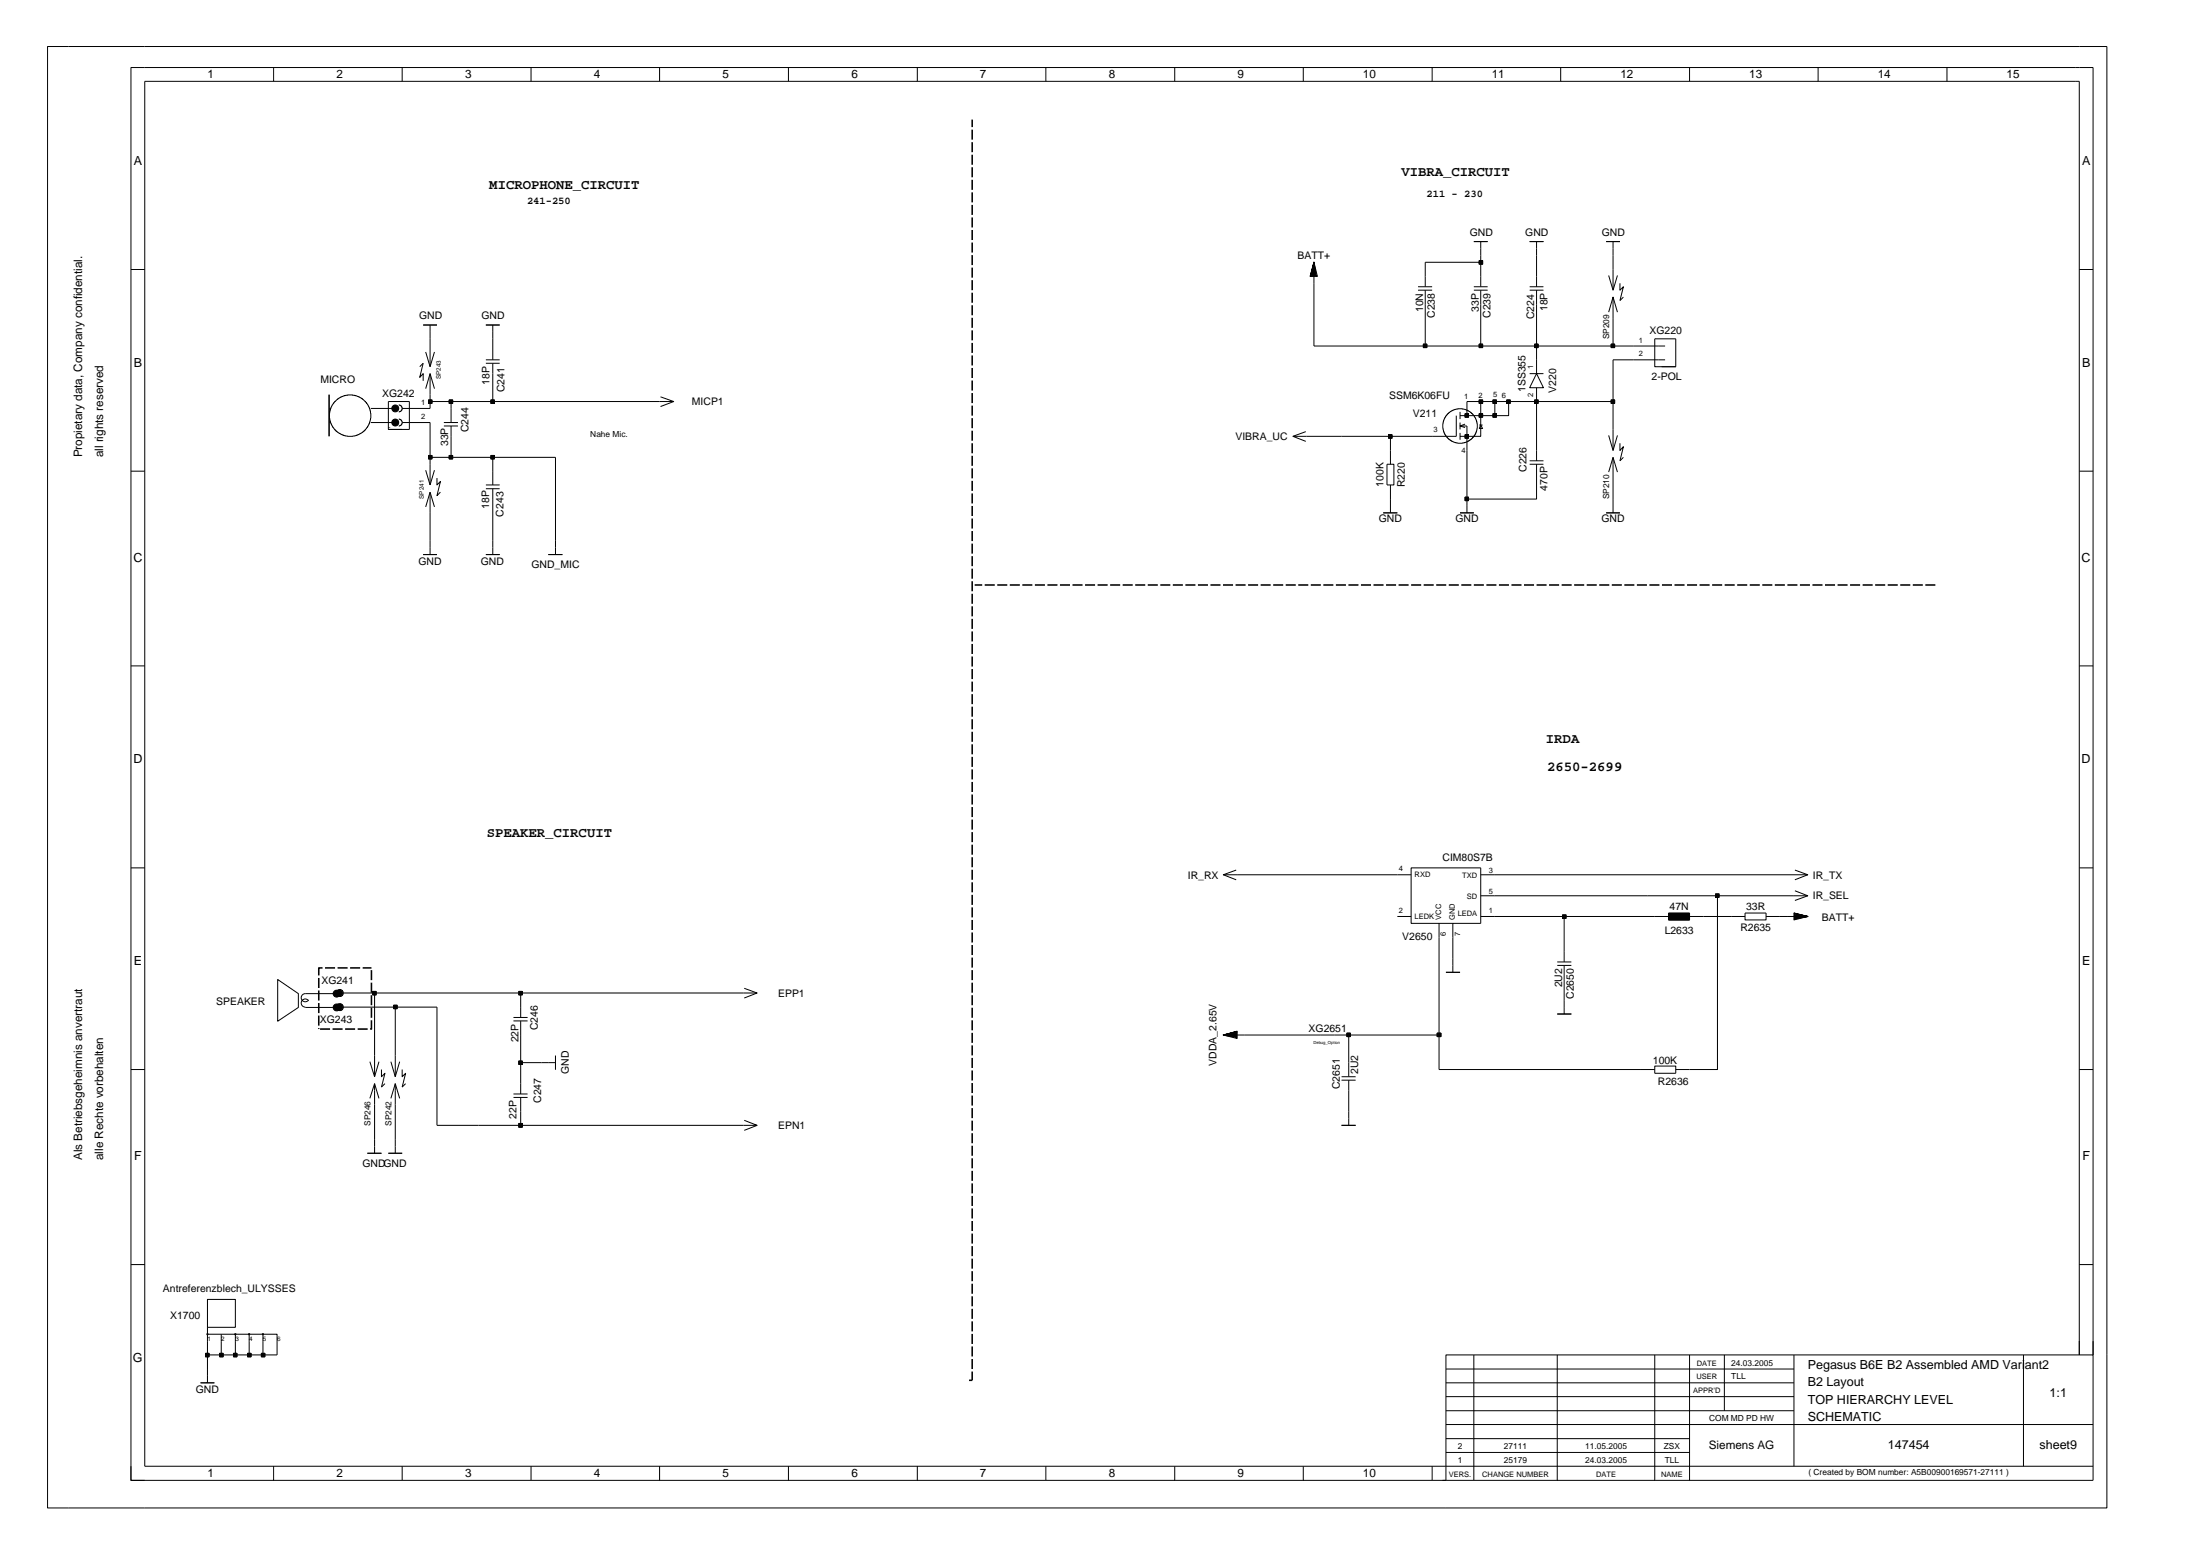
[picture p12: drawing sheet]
<svg xmlns="http://www.w3.org/2000/svg" width="594mm" height="420mm" viewBox="0 0 594 420" stroke-linecap="round" stroke-linejoin="round" font-family="sans-serif">
<g fill="none" stroke="#000" stroke-width=".27">
<path d="M12.8 12.6h556.1v394.5h-556.1zM73.9 18.2v3.8M108.6 18.2v3.8M143.4 18.2v3.8M178.1 18.2v3.8M212.9 18.2v3.8M247.7 18.2v3.8M282.4 18.2v3.8M317.2 18.2v3.8M351.9 18.2v3.8M386.7 18.2v3.8M421.4 18.2v3.8"/>
<path d="M456.2 18.2v3.8M491 18.2v3.8M525.8 18.2v3.8M35.4 72.8h3.7M353.8 74.6l1-3.8 .9 3.8h-1.9l1-3.8-.8 3.8M354.2 74.6l.6-3.8-.4 3.8M354.6 74.6l.2-3.8v22.6h94.8M355 74.6l-.2-3.8 .3 3.8M355.3 74.6l-.5-3.8 .7 3.8M382.9 78.3h3.8M382.9 77.4h3.8M384.9 78.3v15.1"/>
<path d="M398 65.2h3.7M398 78.3h3.7M398 77.4h3.7M399.4 70.4h1v.9h-1zM399.9 65.2v12.2M399.9 78.3v15.1M399.9 70.8h-15v6.6M413.1 65.2h3.7M413.1 78.3h3.7M413.1 77.4h3.7M414.9 65.2v12.2M414.9 78.3v22.6"/>
<path d="M433.7 65.2h3.7M434.4 74.4l1.2 3.9M435.6 65.2v13.1M436.8 74.4l-1.2 3.9M437.4 76.5v1.8l1-.9-1 3.7 1-.9M561.5 72.8h3.7M113.3 99l1-.9-1 3.8 1-1v1.9M114.3 87.7h3.7M114.9 95l1.2 4M116.1 87.7v11.3M117.3 95l-1.2 4M131.2 97.1h3.7"/>
<path d="M131.2 87.7h3.7M131.2 98.1h3.7M133.1 87.7v9.4M133.1 98.1v10.3M384.4 92.9h.9v.9h-.9zM399.4 92.9h1v.9h-1zM414.4 92.9h.9v.9h-.9zM434.4 84.3l1.2-4.1 1.2 4.1M435.1 92.9h.9v.9h-.9zM435.6 80.2v13.2M446.8 91.5h5.7v7.5h-5.7zM448.7 99h3.8"/>
<path d="M449.6 97.1h-14v24.5M100.1 114.1h7.6M100.1 110.3h7.6M104.9 108.4h5.6v7.5h-5.6zM107.7 109.3l.6 .2 .3 .5-.1 .8-.8 .4M107.7 113.1l.6 .2 .3 .5-.1 .8-.8 .4M108.6 114.1h7.5v16.8M115.7 108h.9v.9h-.9zM116.1 100.9v9.4h-7.5M116.1 108.4h65.8M116.1 100.9l-1.2 4M116.1 100.9l1.2 4"/>
<path d="M119.9 114.1h3.8M119.9 115h3.8M121.3 108h.9v.9h-.9zM121.8 108.4v5.7M121.8 115v8.5M132.6 108h.9v.9h-.9zM178.4 107.1l3.5 1.3-3.5 1.4M352.6 116.5l-3.5 1.3 3.5 1.4M375 117.4h.9v.9h-.9zM375.5 117.8v7.5M393.2 112.2v5.6h-44.1M394.3 115h1.8v23.5"/>
<path d="M394.3 112.2h1.8M394.3 111.2v1.9M394.3 114.1v1.8M394.3 116.9v1.8M395.6 117.4h1v.9h-1zM395.6 111.7h1v.9h-1zM395.6 114.5l-1.3 .5 1.3 .4M399.4 111.7h1v.9h-1zM399.4 108h1v.9h-1zM399.4 114.8h1M399.9 114.8l.5 .9h-1zM399.9 108.4v9.4h-5.6"/>
<path d="M403.2 111.7h.9v.9h-.9zM403.2 108h.9v.9h-.9zM403.7 108.4v3.8M406.9 108h.9v.9h-.9zM407.4 108.4v3.8h-11.3M413.1 100.9h3.7M414.4 108h.9v.9h-.9zM414.9 100.9l1.9 3.8h-3.7zM414.9 104.7v19.7M434.4 117.5l1.2 4.1M435.1 108h.9v.9h-.9zM435.6 108.4h-39.5v3.8"/>
<path d="M436.8 117.5l-1.2 4.1M437.4 119.7v1.9l1-1-1 3.8 1-.9M35.4 127.2h3.7M114.9 126.9l1.2 4M115.7 123h.9v.9h-.9zM116.1 123.5h33.9v26.2M116.1 132.9v16.8M116.1 132.9l1.2 3.9M116.1 132.9l-1.2 3.9M117.3 126.9l-1.2 4M118 129.1v1.8l.9-.9-.9 3.8 .9-.9M121.3 123h.9v.9h-.9z"/>
<path d="M131.2 130.9h3.7M131.2 131.9h3.7M132.6 123h.9v.9h-.9zM133.1 123.5v7.4M133.1 131.9v17.8M373.5 138.5h3.8M374.5 125.3h1.9v5.6h-1.9zM375.5 130.9v7.6M394.3 138.5h3.7M395.6 134.2h1v1h-1zM413.1 125.3h3.7M413.1 124.4h3.7"/>
<path d="M414.9 125.3v9.4h-18.8M433.7 138.5h3.7M435.6 123.5v15M435.6 123.5l1.2 4M435.6 123.5l-1.2 4M561.5 127.2h3.7M114.3 149.7h3.7M131.2 149.7h3.7M148.1 149.7h3.8M35.4 179.8h3.7M561.5 179.8h3.7M35.4 234.3h3.7"/>
<path d="M330.3 236.2h50.8M333.8 234.9l-3.5 1.3 3.5 1.3M381.1 234.3h18.8v15h-18.8zM399.9 236.2h88.3M484.7 234.9l3.5 1.3-3.5 1.3M561.5 234.3h3.7M377.3 247.4h3.8M388.6 249.3v39.4h58.2M392.3 249.3v13.2M399.9 247.4h22.5v12.3M399.9 241.8h88.3M420.5 259.7h3.8"/>
<path d="M422 247h.9v.9h-.9zM422.4 247.4h28.2M450.6 246.5h5.6v1.9h-5.6zM450.6 247.8h5.6h-5.6M450.6 248.1h5.6h-5.6M450.6 248.2h5.6M450.6 248.3h5.6M450.6 248.4h5.6M450.6 246.6h5.6M450.6 246.7h5.6M450.6 246.8h5.6M450.6 247h5.6"/>
<path d="M450.6 247.1h5.6M450.6 247.3h5.6M450.6 247.5h5.6M450.6 247.6h5.6M450.6 247.8h5.6M450.6 247.9h5.6M450.6 248h5.6M456.2 246.7h-5.6h5.6M456.2 246.9h-5.6h5.6M456.2 247.2h-5.6h5.6M456.2 247.4h-5.6h5.6M456.2 247.7h-5.6h5.6"/>
<path d="M456.2 247.4h15M463.3 241.3h.9v1h-.9zM463.8 241.8v46.9h-11.3M471.2 246.5h5.7v1.9h-5.7zM484.4 246.5l3.8 .9-3.8 1v-1.9l3.8 .9-3.8-.7M484.4 246.9l3.8 .5-3.8-.3M484.4 247.3l3.8 .1h-11.3M484.4 247.7l3.8-.3-3.8 .4M484.4 248l3.8-.6-3.8 .8M484.7 240.5l3.5 1.3-3.5 1.3M75 264.4l5.6 3.9v3.7l-5.6 3.7zM82.4 272h9.4"/>
<path d="M83.3 270.1a1.1 1.1 0 0 0-1.8 .2 1.1 1.1 0 0 0 .9 1.6M91.4 271.7l.5-.1 .2 .5-.5 .1zM91.4 267.9l.5-.2 .2 .6-.5 .1zM91.8 271.9h26.2v31.9h86.4l-3.4-1.3M91.8 268.1h112.6M91.8 268.3h-9.4a1.1 1.1 0 0 0-1 1.5 1.1 1.1 0 0 0 1.9 .2M100.6 267.7h1v.9h-1zM101.1 268.1v22.6M106.3 271.4h.9v.9h-.9zM106.7 271.9v18.8M138.7 275.6h3.8M138.7 274.7h3.8"/>
<path d="M140.1 267.7h.9v.9h-.9zM140.6 268.1v6.6M140.6 275.6v19.7M201 266.8l3.4 1.3-3.4 1.3M334.1 278.4l-3.8 1 3.8 1v-2l-3.8 1 3.8-.7M334.1 278.8l-3.8 .6 3.8-.4M334.1 279.2l-3.8 .2h58.3M334.1 279.6l-3.8-.2 3.8 .4M334.1 279.9l-3.8-.5 3.8 .7M363.7 278.9h.9v1h-.9zM364.2 279.4v11.3M388.1 278.9h1v1h-1z"/>
<path d="M390.5 262.5h3.8M420.5 260.6h3.8M420.5 273.8h3.8M422.4 260.6v13.2M35.4 288.7h3.7M99.9 286.6l1.2 4.1M101.1 292.6l1.2 3.9M101.1 292.6l-1.2 3.9M101.1 292.6v18.7M102.3 286.6l-1.2 4.1M103 288.7v2l.9-.9-.9 3.7 .9-.9M105.6 286.6l1.1 4.1"/>
<path d="M106.7 292.6l1.2 3.9M106.7 292.6l-1.1 3.9M106.7 292.6v18.7M107.9 286.6l-1.2 4.1M108.6 288.7v2l.9-.9-.9 3.7 .9-.9M138.7 296.3h3.8M138.7 295.3h3.8M140.1 286.5h.9v.9h-.9zM140.6 286.9h9.4M140.6 296.3v7.5M150 285v3.7M362.3 290.7h3.8"/>
<path d="M362.3 291.6h3.8M364.2 291.6v12.2M446.8 287.8h5.7v2h-5.7zM561.5 288.7h3.7M99.2 311.3h3.8M104.9 311.3h3.7M140.1 303.3h.9v1h-.9zM204.4 303.8l-3.4 1.4M362.3 303.8h3.8M35.4 341.4h3.7M56 350.8h7.6v7.5h-7.6zM56 358.3v15"/>
<path d="M561.5 341.4h3.7M54.2 373.3h3.7M55.5 365.4h.9v.9h-.9zM56 360.2h11.3M59.3 365.4h1v.9h-1zM59.7 360.2v5.6M63 365.4h1v.9h-1zM63.6 360.2v5.6M66.9 365.4h.9v.9h-.9zM67.3 360.2h7.5v5.6h-18.8M67.3 360.2v5.6M70.6 365.4h.9v.9h-.9z"/>
<path d="M71 360.2v5.6M390.5 377h93.9M390.5 373.3h93.9M390.5 369.6h93.9M398 365.8v33.9M420.5 365.8v33.9M446.8 365.8v33.9M456.2 365.8v33.9M465.6 365.8v15.1M484.4 365.8v30M546.4 365.8v30M561.5 365.8v-343.8h-522.4v373.8h526.1"/>
<path d="M565.2 365.8v-347.6h-529.8v381.5h3.7M35.4 395.8v3.9h3.7M39.1 399.7h526.1v-33.9h-174.7v33.9M73.9 395.8v3.9M108.6 395.8v3.9M143.4 395.8v3.9M178.1 395.8v3.9M212.9 395.8v3.9M247.7 395.8v3.9M282.4 395.8v3.9M317.2 395.8v3.9M351.9 395.8v3.9"/>
<path d="M386.7 395.8v3.9M390.5 392.1h65.7M390.5 388.4h65.7M390.5 384.6h174.7M390.5 380.9h93.9"/>
<circle cx="94.5" cy="112.2" r="5.6"/>
<circle cx="106.7" cy="114.1" r=".93"/>
<circle cx="106.7" cy="110.3" r=".93"/>
<circle cx="394.3" cy="115" r="4.6"/>
<circle cx="90.9" cy="272" r=".93"/>
<circle cx="90.9" cy="268.3" r=".93"/>
<circle cx="91.7" cy="271.9" r=".69"/>
<circle cx="91.7" cy="268.1" r=".69"/>
<circle cx="91.8" cy="271.9" r=".17"/>
<circle cx="91.8" cy="268.1" r=".17"/>
<circle cx="91.8" cy="271.9" r=".94"/>
<circle cx="91.8" cy="268.1" r=".94"/>
<circle cx="91.8" cy="268.1" r=".51"/>
<circle cx="91.8" cy="271.9" r=".51"/>
<circle cx="56" cy="360.2" r=".17"/>
<circle cx="63.6" cy="360.2" r=".17"/>
<circle cx="67.3" cy="360.2" r=".17"/>
<circle cx="71" cy="360.2" r=".17"/>
</g>
<g fill="#000">
<path d="M399.4 70.4h1v.9h-1z" fill-rule="evenodd"/>
<path d="M384.4 92.9h.9v.9h-.9z" fill-rule="evenodd"/>
<path d="M399.4 92.9h1v.9h-1z" fill-rule="evenodd"/>
<path d="M414.4 92.9h.9v.9h-.9z" fill-rule="evenodd"/>
<path d="M435.1 92.9h.9v.9h-.9z" fill-rule="evenodd"/>
<path d="M115.7 108h.9v.9h-.9z" fill-rule="evenodd"/>
<path d="M121.3 108h.9v.9h-.9z" fill-rule="evenodd"/>
<path d="M132.6 108h.9v.9h-.9z" fill-rule="evenodd"/>
<path d="M375 117.4h.9v.9h-.9z" fill-rule="evenodd"/>
<path d="M395.6 117.4h1v.9h-1z" fill-rule="evenodd"/>
<path d="M395.6 111.7h1v.9h-1z" fill-rule="evenodd"/>
<path d="M399.4 111.7h1v.9h-1z" fill-rule="evenodd"/>
<path d="M399.4 108h1v.9h-1z" fill-rule="evenodd"/>
<path d="M403.2 111.7h.9v.9h-.9z" fill-rule="evenodd"/>
<path d="M403.2 108h.9v.9h-.9z" fill-rule="evenodd"/>
<path d="M406.9 108h.9v.9h-.9z" fill-rule="evenodd"/>
<path d="M414.4 108h.9v.9h-.9z" fill-rule="evenodd"/>
<path d="M435.1 108h.9v.9h-.9z" fill-rule="evenodd"/>
<path d="M115.7 123h.9v.9h-.9z" fill-rule="evenodd"/>
<path d="M121.3 123h.9v.9h-.9z" fill-rule="evenodd"/>
<path d="M132.6 123h.9v.9h-.9z" fill-rule="evenodd"/>
<path d="M395.6 134.2h1v1h-1z" fill-rule="evenodd"/>
<path d="M422 247h.9v.9h-.9z" fill-rule="evenodd"/>
<path d="M463.3 241.3h.9v1h-.9z" fill-rule="evenodd"/>
<path d="M100.6 267.7h1v.9h-1z" fill-rule="evenodd"/>
<path d="M106.3 271.4h.9v.9h-.9z" fill-rule="evenodd"/>
<path d="M140.1 267.7h.9v.9h-.9z" fill-rule="evenodd"/>
<path d="M363.7 278.9h.9v1h-.9z" fill-rule="evenodd"/>
<path d="M388.1 278.9h1v1h-1z" fill-rule="evenodd"/>
<path d="M140.1 286.5h.9v.9h-.9z" fill-rule="evenodd"/>
<path d="M140.1 303.3h.9v1h-.9z" fill-rule="evenodd"/>
<path d="M55.5 365.4h.9v.9h-.9z" fill-rule="evenodd"/>
<path d="M59.3 365.4h1v.9h-1z" fill-rule="evenodd"/>
<path d="M63 365.4h1v.9h-1z" fill-rule="evenodd"/>
<path d="M66.9 365.4h.9v.9h-.9z" fill-rule="evenodd"/>
<path d="M70.6 365.4h.9v.9h-.9z" fill-rule="evenodd"/>
<circle cx="106.7" cy="114.1" r=".93"/>
<circle cx="106.7" cy="110.3" r=".93"/>
<circle cx="90.9" cy="272" r=".93"/>
<circle cx="90.9" cy="268.3" r=".93"/>
</g>
<g fill="none" stroke="#000" stroke-width=".42">
<path d="M262.5 32.3v2M262.5 35v2.7M262.5 38.4v2.7M262.5 41.8v2.7M262.5 45.2v2.7M262.5 48.5v2.8M262.5 51.9v2.7M262.5 55.3v2.7M262.5 58.7v2.7M262.5 62.1v2.7M262.5 65.5v2.7M262.5 68.9v2.7"/>
<path d="M262.5 72.2v2.8M262.5 75.6v2.7M262.5 79v2.7M262.5 82.4v2.7M262.5 85.8v2.7M262.5 89.2v2.7M262.5 92.6v2.7M262.5 96v2.7M262.5 99.3v2.8M88.9 106.5v11.3M262.5 102.7v2.7M262.5 106.1v2.7"/>
<path d="M262.5 109.5v2.7M262.5 112.9v2.7M262.5 116.3v2.7M262.5 119.7v2.7M262.5 123v2.8M262.5 126.4v2.7M262.5 129.8v2.7M262.5 133.2v2.7M262.5 136.6v2.7M262.5 140v2.7M262.5 143.4v2.7M262.5 146.8v2.7"/>
<path d="M262.5 150.1v2.8M262.5 153.5v2.7M262.5 156.9v2.7M263.2 157.9h2M265.9 157.9h2.7M269.3 157.9h2.7M272.7 157.9h2.7M276.1 157.9h2.7M279.5 157.9h2.7M282.8 157.9h2.8M286.2 157.9h2.7M289.6 157.9h2.7"/>
<path d="M293 157.9h2.7M296.4 157.9h2.7M299.8 157.9h2.7M303.2 157.9h2.7M306.6 157.9h2.7M309.9 157.9h2.7M313.3 157.9h2.7M316.7 157.9h2.7M320.1 157.9h2.7M323.5 157.9h2.7M326.9 157.9h2.7M330.3 157.9h2.7"/>
<path d="M333.6 157.9h2.8M337 157.9h2.7M340.4 157.9h2.7M343.8 157.9h2.7M347.2 157.9h2.7M350.6 157.9h2.7M354 157.9h2.7M357.4 157.9h2.7M360.7 157.9h2.7M364.1 157.9h2.7M367.5 157.9h2.7M370.9 157.9h2.7"/>
<path d="M374.3 157.9h2.7M377.7 157.9h2.7M381.1 157.9h2.7M384.4 157.9h2.8M387.8 157.9h2.7M391.2 157.9h2.7M394.6 157.9h2.7M398 157.9h2.7M401.4 157.9h2.7M404.8 157.9h2.7M408.2 157.9h2.7M411.5 157.9h2.7"/>
<path d="M414.9 157.9h2.7M418.3 157.9h2.7M421.7 157.9h2.7M425.1 157.9h2.7M428.5 157.9h2.7M431.9 157.9h2.7M435.2 157.9h2.8M438.6 157.9h2.7M442 157.9h2.7M445.4 157.9h2.7M448.8 157.9h2.7M452.2 157.9h2.7"/>
<path d="M455.6 157.9h2.7M458.9 157.9h2.8M462.3 157.9h2.7M465.7 157.9h2.7M469.1 157.9h2.7M472.5 157.9h2.7M475.9 157.9h2.7M479.3 157.9h2.7M482.7 157.9h2.7M486 157.9h2.8M489.4 157.9h2.7M492.8 157.9h2.7"/>
<path d="M496.2 157.9h2.7M499.6 157.9h2.7M503 157.9h2.7M506.4 157.9h2.7M509.7 157.9h2.8M513.1 157.9h2.7M516.5 157.9h2.7M519.9 157.9h2.7M262.5 160.3v2.7M262.5 163.7v2.7M262.5 167.1v2.7M262.5 170.5v2.7"/>
<path d="M262.5 173.8v2.8M262.5 177.2v2.7M262.5 180.6v2.7M262.5 184v2.7M262.5 187.4v2.7M262.5 190.8v2.7M262.5 194.2v2.7M262.5 197.6v2.7M262.5 200.9v2.8M262.5 204.3v2.7M262.5 207.7v2.7M262.5 211.1v2.7"/>
<path d="M262.5 214.5v2.7M262.5 217.9v2.7M262.5 221.3v2.7M262.5 224.6v2.8M262.5 228v2.7M262.5 231.4v2.7M262.5 234.8v2.7M262.5 238.2v2.7M262.5 241.6v2.7M262.5 245v2.7M262.5 248.4v2.7M262.5 251.7v2.8"/>
<path d="M262.5 255.1v2.7M262.5 258.5v2.7M86.1 264v2.7M86.1 267.4v2.7M86.1 270.8v2.7M86.1 274.2v2.7M86.1 277.6v.2M86.4 277.8h2.7M87.1 261.3h-1v2M87.8 261.3h2.7M89.8 277.8h2.7M91.2 261.3h2.7"/>
<path d="M93.2 277.8h2.7M94.5 261.3h2.8M96.6 277.8h2.7M97.9 261.3h2.4M100.3 275.4v2.4h-.3M100.3 261.9v2.7M100.3 265.3v2.7M100.3 268.7v2.7M100.3 272.1v2.7M262.5 261.9v2.7M262.5 265.3v2.7M262.5 268.7v2.7"/>
<path d="M262.5 272.1v2.7M262.5 275.4v2.8M262.5 278.8v2.7M262.5 282.2v2.7M262.5 285.6v2.7M262.5 289v2.7M262.5 292.4v2.7M262.5 295.8v2.7M262.5 299.2v2.7M262.5 302.5v2.8M262.5 305.9v2.7M262.5 309.3v2.7"/>
<path d="M262.5 312.7v2.7M262.5 316.1v2.7M262.5 319.5v2.7M262.5 322.9v2.7M262.5 326.2v2.8M262.5 329.6v2.7M262.5 333v2.7M262.5 336.4v2.7M262.5 339.8v2.7M262.5 343.2v2.7M262.5 346.6v2.7M262.5 350v2.7"/>
<path d="M262.5 353.3v2.8M262.5 356.7v2.7M262.5 370.3v2.3h-.8M262.5 360.1v2.7M262.5 363.5v2.7M262.5 366.9v2.7"/>
</g>
<g font-size="3.8">
<text x="378.4" y="47.4">VIBRA_CIRCUIT</text>
<text x="132.1" y="50.9">MICROPHONE_CIRCUIT</text>
<text x="417.5" y="200.6">IRDA</text>
<text x="417.8" y="208.1">2650-2699</text>
<text x="131.5" y="226.1">SPEAKER_CIRCUIT</text>
</g>
<g font-size="3.4">
<text x="36.1" y="44.6">A</text>
<text x="562.2" y="44.6">A</text>
<text x="36.1" y="99">B</text>
<text x="562.2" y="99">B</text>
<text x="36" y="151.7">C</text>
<text x="562.1" y="151.7">C</text>
<text x="36" y="206.1">D</text>
<text x="562.1" y="206.1">D</text>
<text x="36.1" y="260.6">E</text>
<text x="562.2" y="260.6">E</text>
<text x="36.2" y="313.2">F</text>
<text x="562.3" y="313.2">F</text>
<text x="35.9" y="367.7">G</text>
<text x="488.2" y="369.6">Pegasus B6E B2 Assembled AMD Variant2</text>
<text x="488.2" y="374.3">B2 Layout</text>
<text x="553.5" y="377">1:1</text>
<text x="488.2" y="383.7">SCHEMATIC</text>
<text x="488.2" y="379">TOP HIERARCHY LEVEL</text>
<text x="509.8" y="391.2">147454</text>
<text x="550.7" y="391.2">sheet9</text>
</g>
<g font-size="3.2">
<text x="56.1" y="21">1</text>
<text x="90.9" y="21">2</text>
<text x="125.6" y="21">3</text>
<text x="160.4" y="21">4</text>
<text x="195.1" y="21">5</text>
<text x="229.9" y="21">6</text>
<text x="264.6" y="21">7</text>
<text x="299.4" y="21">8</text>
<text x="334.2" y="21">9</text>
<text x="368" y="21">10</text>
<text x="402.8" y="21">11</text>
<text x="437.6" y="21">12</text>
<text x="472.4" y="21">13</text>
<text x="507.1" y="21">14</text>
<text x="541.9" y="21">15</text>
<text x="22.2" y="123.5" transform="rotate(-90 22.2 123.5)">Propietary data, Company confidential.</text>
<text x="27.8" y="123.5" transform="rotate(-90 27.8 123.5)">all rights reserved</text>
<text x="22.2" y="313.2" transform="rotate(-90 22.2 313.2)">Als Betriebsgeheimnis anvertraut</text>
<text x="27.8" y="313.2" transform="rotate(-90 27.8 313.2)">alle Rechte vorbehalten</text>
<text x="461.4" y="391.2">Siemens AG</text>
<text x="56.1" y="398.7">1</text>
<text x="90.9" y="398.7">2</text>
<text x="125.6" y="398.7">3</text>
<text x="160.4" y="398.7">4</text>
<text x="195.1" y="398.7">5</text>
<text x="229.9" y="398.7">6</text>
<text x="264.6" y="398.7">7</text>
<text x="299.4" y="398.7">8</text>
<text x="334.2" y="398.7">9</text>
<text x="368" y="398.7">10</text>
</g>
<g font-size="2.8">
<text x="385.2" y="53.1">211 - 230</text>
<text x="142.3" y="55">241-250</text>
<text x="396.9" y="63.6">GND</text>
<text x="411.9" y="63.6">GND</text>
<text x="432.5" y="63.6">GND</text>
<text x="350.4" y="69.9">BATT+</text>
<text x="113.2" y="86.1">GND</text>
<text x="130" y="86.1">GND</text>
<text x="384.3" y="84.3" transform="rotate(-90 384.3 84.3)">10N</text>
<text x="387.4" y="85.8" transform="rotate(-90 387.4 85.8)">C238</text>
<text x="399.3" y="84.1" transform="rotate(-90 399.3 84.1)">33P</text>
<text x="402.5" y="85.8" transform="rotate(-90 402.5 85.8)">C239</text>
<text x="414.3" y="86.2" transform="rotate(-90 414.3 86.2)">C224</text>
<text x="417.9" y="84" transform="rotate(-90 417.9 84)">18P</text>
<text x="445.4" y="90.1">XG220</text>
<text x="86.5" y="103.3">MICRO</text>
<text x="103.2" y="107.2">XG242</text>
<text x="132.2" y="104" transform="rotate(-90 132.2 104)">18P</text>
<text x="136.2" y="105.9" transform="rotate(-90 136.2 105.9)">C241</text>
<text x="375.1" y="107.7">SSM6K06FU</text>
<text x="412" y="105.9" transform="rotate(-90 412 105.9)">1SS355</text>
<text x="420.2" y="106.1" transform="rotate(-90 420.2 106.1)">V220</text>
<text x="446" y="102.5">2-POL</text>
<text x="186.8" y="109.3">MICP1</text>
<text x="381.5" y="112.6">V211</text>
<text x="126.5" y="116.7" transform="rotate(-90 126.5 116.7)">C244</text>
<text x="333.6" y="118.8">VIBRA_UC</text>
<text x="121" y="120.5" transform="rotate(-90 121 120.5)">33P</text>
<text x="373.6" y="131.4" transform="rotate(-90 373.6 131.4)">100K</text>
<text x="379.4" y="131.5" transform="rotate(-90 379.4 131.5)">R220</text>
<text x="412.3" y="127.4" transform="rotate(-90 412.3 127.4)">C226</text>
<text x="132.1" y="137.4" transform="rotate(-90 132.1 137.4)">18P</text>
<text x="417.9" y="132.5" transform="rotate(-90 417.9 132.5)">470P</text>
<text x="136" y="139.5" transform="rotate(-90 136 139.5)">C243</text>
<text x="372.3" y="141">GND</text>
<text x="393" y="141">GND</text>
<text x="432.5" y="141">GND</text>
<text x="113" y="152.5">GND</text>
<text x="129.9" y="152.5">GND</text>
<text x="143.5" y="153.4">GND_MIC</text>
<text x="389.5" y="232.5">CIM80S7B</text>
<text x="320.8" y="237.2">IR_RX</text>
<text x="489.5" y="237.2">IR_TX</text>
<text x="450.9" y="245.7">47N</text>
<text x="471.5" y="245.7">33R</text>
<text x="489.5" y="242.8">IR_SEL</text>
<text x="470" y="251.3">R2635</text>
<text x="491.9" y="248.5">BATT+</text>
<text x="378.7" y="253.8">V2650</text>
<text x="449.5" y="252.3">L2633</text>
<text x="86.8" y="265.6">XG241</text>
<text x="210.1" y="269.1">EPP1</text>
<text x="421.9" y="266.6" transform="rotate(-90 421.9 266.6)">2U2</text>
<text x="425" y="269.7" transform="rotate(-90 425 269.7)">C2650</text>
<text x="58.4" y="271.3">SPEAKER</text>
<text x="86.4" y="276.1">XG243</text>
<text x="140" y="281.4" transform="rotate(-90 140 281.4)">22P</text>
<text x="145.2" y="278.1" transform="rotate(-90 145.2 278.1)">C246</text>
<text x="353.4" y="278.7">XG2651</text>
<text x="328.5" y="287.7" transform="rotate(-90 328.5 287.7)">VDDA_2.65V</text>
<text x="446.3" y="287.2">100K</text>
<text x="153.6" y="289.9" transform="rotate(-90 153.6 289.9)">GND</text>
<text x="366.8" y="289.9" transform="rotate(-90 366.8 289.9)">2U2</text>
<text x="447.7" y="292.8">R2636</text>
<text x="146.1" y="297.8" transform="rotate(-90 146.1 297.8)">C247</text>
<text x="361.8" y="294.1" transform="rotate(-90 361.8 294.1)">C2651</text>
<text x="139.5" y="302.1" transform="rotate(-90 139.5 302.1)">22P</text>
<text x="210.1" y="304.8">EPN1</text>
<text x="97.8" y="314.9">GNDGND</text>
<text x="44" y="348.9">Antreferenzblech_ULYSSES</text>
<text x="45.9" y="356.1">X1700</text>
<text x="52.9" y="376.1">GND</text>
</g>
<g font-size="2.3">
<text x="434.6" y="91.6" transform="rotate(-90 434.6 91.6)">SP209</text>
<text x="159.4" y="117.9">Nahe Mic.</text>
<text x="434.6" y="134.8" transform="rotate(-90 434.6 134.8)">SP210</text>
<text x="100" y="304" transform="rotate(-90 100 304)">SP246</text>
<text x="105.7" y="304" transform="rotate(-90 105.7 304)">SP242</text>
<text x="467.5" y="368.7">24.03.2005</text>
<text x="467.5" y="372.4">TLL</text>
<text x="461.5" y="383.7">COM MD PD HW</text>
<text x="393.6" y="394.9">1</text>
<text x="393.6" y="391.2">2</text>
<text x="406.1" y="391.2">27111</text>
<text x="406.1" y="394.9">25179</text>
<text x="428.1" y="391.2">11.05.2005</text>
<text x="428.1" y="394.9">24.03.2005</text>
<text x="449.3" y="391.2">ZSX</text>
<text x="449.6" y="394.9">TLL</text>
<text x="488.4" y="398.2">( Created by BOM number: A5B00900169571-27111 )</text>
</g>
<g font-size="2">
<text x="442.6" y="92.5">1</text>
<text x="414" y="99.6" transform="rotate(-90 414 99.6)">1</text>
<text x="442.6" y="96.2">2</text>
<text x="395.4" y="107.8">1</text>
<text x="399.3" y="107.5">2</text>
<text x="403.2" y="107.3">5</text>
<text x="405.6" y="107.5">6</text>
<text x="414" y="107.1" transform="rotate(-90 414 107.1)">2</text>
<text x="113.7" y="113.1">2</text>
<text x="113.7" y="109.3">1</text>
<text x="387.1" y="116.7">3</text>
<text x="394.6" y="122.3">4</text>
<text x="377.7" y="235.2">4</text>
<text x="382" y="236.7">RXD</text>
<text x="394.9" y="237.1">TXD</text>
<text x="402.1" y="235.8">3</text>
<text x="396.1" y="242.8">SD</text>
<text x="402.1" y="241.5">5</text>
<text x="377.7" y="246.5">2</text>
<text x="382" y="248">LEDK</text>
<text x="389.2" y="248.4" transform="rotate(-90 389.2 248.4)">VCC</text>
<text x="392.9" y="248.4" transform="rotate(-90 392.9 248.4)">GND</text>
<text x="393.6" y="247.4">LEDA</text>
<text x="402.1" y="246.5">1</text>
<text x="390.5" y="252.7" transform="rotate(-90 390.5 252.7)">6</text>
<text x="394.3" y="252.7" transform="rotate(-90 394.3 252.7)">7</text>
<text x="458.2" y="368.7">DATE</text>
<text x="457.2" y="376.1">APPR’D</text>
<text x="458.1" y="372.4">USER</text>
<text x="391.2" y="398.7">VERS.</text>
<text x="400.2" y="398.7">CHANGE NUMBER</text>
<text x="431" y="398.7">DATE</text>
<text x="448.6" y="398.7">NAME</text>
</g>
<g font-size="1.7">
<text x="119.1" y="102.3" transform="rotate(-90 119.1 102.3)">SP243</text>
<text x="104.9" y="115.9">-</text>
<text x="114.4" y="134.6" transform="rotate(-90 114.4 134.6)">SP241</text>
<text x="56" y="362.1">1</text>
<text x="59.7" y="362.1">2</text>
<text x="63.6" y="362.1">3</text>
<text x="67.3" y="362.1">4</text>
<text x="71" y="362.1">5</text>
<text x="74.8" y="362.1">6</text>
</g>
<text font-size="1.1" x="354.6" y="282">Debug_Option</text>
</svg>
